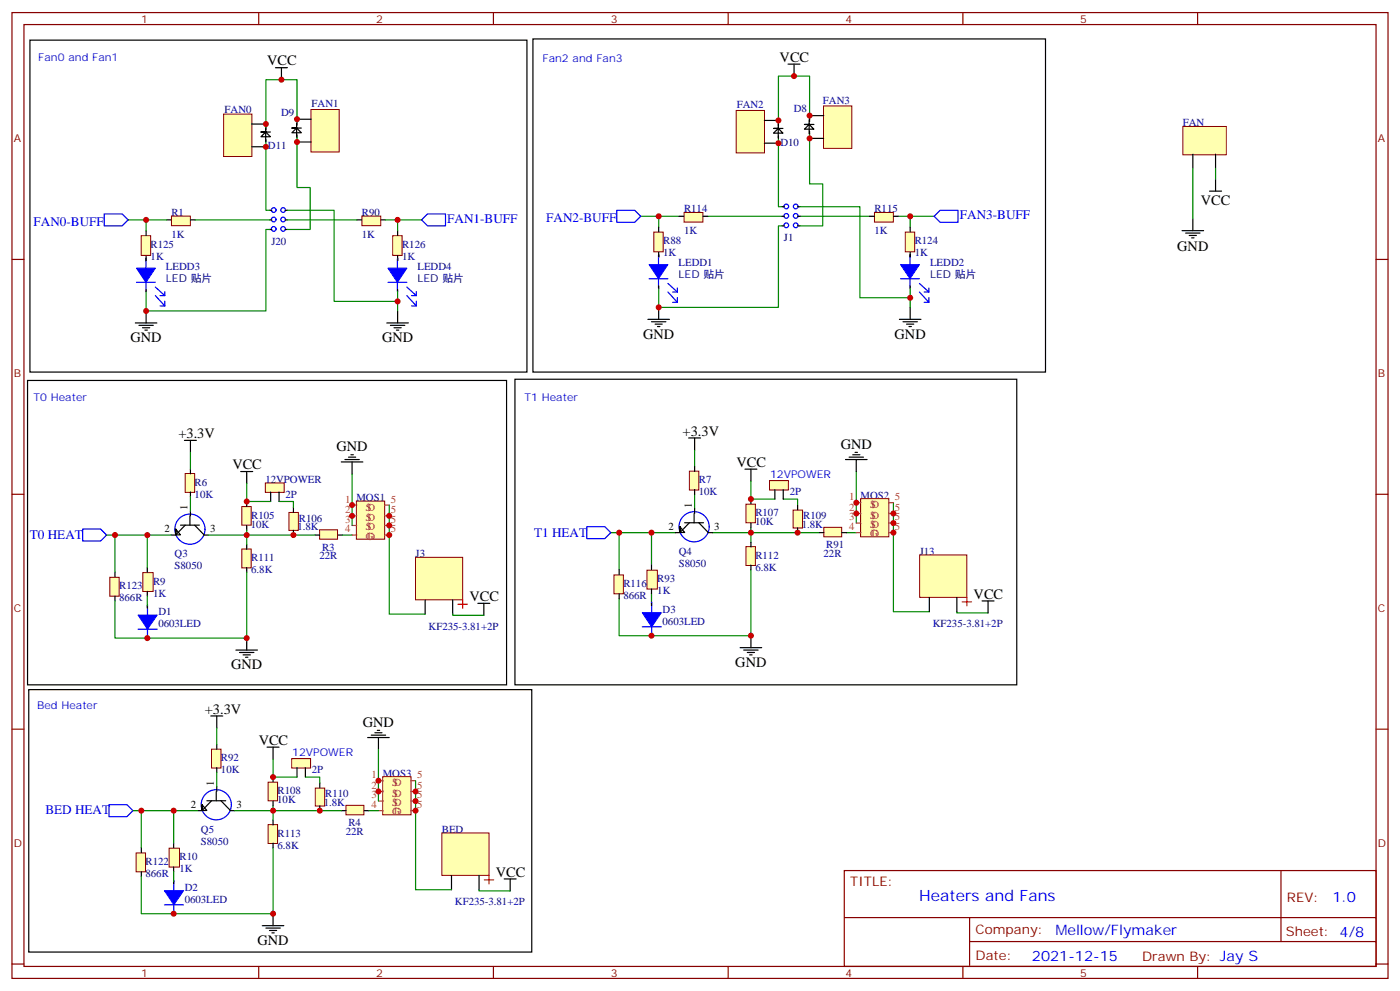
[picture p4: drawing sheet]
<svg xmlns="http://www.w3.org/2000/svg" width="412mm" height="292mm" viewBox="0 0 412 292" stroke-linecap="round" stroke-linejoin="round" font-family="sans-serif">
<g fill="none" stroke="#870000" stroke-width=".35">
<path d="M3.5 3.7h405.4v284.3h-405.4zM7.1 7.2h398.2v277.3h-398.2zM76.2 3.7v3.5M145.3 3.7v3.5M214.5 3.7v3.5M283.6 3.7v3.5M352.8 3.7v3.5M3.5 76.4h3.6M405.3 76.4h3.6M3.5 145.5h3.6M405.3 145.5h3.6M3.5 214.7h3.6"/>
<path d="M405.3 214.7h3.6M248.7 256.3h156.6v28.2h-156.6zM377.3 256.3v20.9M248.7 270.1h156.5M285.6 277.2h119.6M285.6 270.1v14.2M3.5 283.8h3.6M76.2 284.5v3.5M145.3 284.5v3.5M214.5 284.5v3.5M283.6 284.5v3.5M352.8 284.5v3.5"/>
<path d="M405.3 283.8h3.6"/>
</g>
<g fill="none" stroke="#00f" stroke-width=".35">
<path d="M81.3 64.6a.7 .7 0 0 0-.9-.6 .7 .7 0 0 0-.3 1.1 .7 .7 0 0 0 1.2-.2v-.3M84.1 64.6a.69 .69 0 0 0-1-.6 .69 .69 0 0 0-.2 1.1 .69 .69 0 0 0 1.1-.2l.1-.3"/>
<circle cx="80.6" cy="61.8" r=".7"/>
<circle cx="80.6" cy="67.4" r=".7"/>
<circle cx="83.4" cy="61.8" r=".69"/>
<circle cx="83.4" cy="67.4" r=".69"/>
</g>
<g fill="none" stroke="#000" stroke-width=".35">
<path d="M78.3 37.5v1.4l-1.4 1.4h2.8l-1.4-1.4h-1.4h2.8M78.3 38.9v2.9M78.3 37.6v.7M87.4 36.3v1.4l-1.4 1.4h2.8l-1.4-1.4h-1.4h2.8M87.4 37.7v2.8M87.5 36.2v.7M87.5 39.7v.7M79.4 67.6h.7M79.4 64.7h.7M79.4 61.9h.7M84 67.6h.7M84 64.7h.7"/>
<path d="M84 61.9h.7"/>
</g>
<path d="M106.6 63.6h5.6v2.8h-5.6z" fill="#ffffb0" stroke="#800000" stroke-width=".29"/>
<path d="M105.1 64.7h1.4M112.2 64.7h1.4M117.1 76v.7M117.1 85.2v.7" fill="none" stroke="#000" stroke-width=".35"/>
<path d="M117.1 76.2v9.6M114.3 83.1h5.5M119.8 84.5l2.8 2.5M119.8 87l2.8 3.1M121.2 87h1.4M121.2 90.1h1.4M122.6 85.8v1.2M122.6 88.7v1.4" fill="none" stroke="#00f" stroke-width=".35"/>
<path d="M114.3 79h5.5l-2.7 4.1z" fill="#00f" stroke="#00f" stroke-width=".29"/>
<path d="M115.7 69.4h2.8v5.8h-2.8z" fill="#ffffb0" stroke="#800000" stroke-width=".29"/>
<path d="M117.1 67.9v1.4M117.1 75.3v1.4" fill="none" stroke="#000" stroke-width=".35"/>
<path d="M50.5 63.6h5.6v2.8h-5.6z" fill="#ffffb0" stroke="#800000" stroke-width=".29"/>
<path d="M43 76v.7M49 64.7h1.4M56.1 64.7h1.4M43 85.2v.7" fill="none" stroke="#000" stroke-width=".35"/>
<path d="M43 76.2v9.6M40.2 83.1h5.6M45.8 84.5l2.7 2.5M45.8 87l2.7 3.1M47.2 87h1.3M47.2 90.1h1.3M48.5 85.8v1.2M48.5 88.7v1.4" fill="none" stroke="#00f" stroke-width=".35"/>
<path d="M40.2 79h5.6l-2.8 4.1z" fill="#00f" stroke="#00f" stroke-width=".29"/>
<path d="M41.6 69.4h2.8v5.8h-2.8z" fill="#ffffb0" stroke="#800000" stroke-width=".29"/>
<g fill="none" stroke="#000" stroke-width=".35">
<path d="M81.1 19.9h3.6M82.9 19.9v3.6M232.1 18.9h3.6M233.9 18.9v3.5M43 67.9v1.4M43 75.3v1.4M39.9 95.1h6.3M40.9 95.8h4.3M42 96.5h2.1M42.7 97.2h.7M43 91.5v3.6M113.9 95.1h6.4"/>
<path d="M115 95.8h4.2M116.1 96.5h2.1M116.8 97.2h.7M117.1 91.5v3.6M190.9 94h6.3M191.9 94.7h4.2M193 95.4h2.1M193.7 96.1h.7M194 90.5v3.5M264.9 94h6.4M266 94.7h4.2M267.1 95.4h2.1"/>
<path d="M267.8 96.1h.7M268.1 90.5v3.5"/>
</g>
<path d="M43 76v.7M117.1 76v.7M194 75v.7M268.1 75v.7" fill="none" stroke="#000080" stroke-width=".35"/>
<g fill="none" stroke="#008700" stroke-width=".35">
<path d="M87.5 36.2v-12.7h-9.2v14.1M238.5 39.3v14.9h3.9v12.3h-6.7M238.5 35.1v-12.7h-9.2v14.1M78.3 41.8v20.1h1.1M87.5 40.4v14.8h3.9v12.4h-6.7M229.3 40.7v20.2h1.1M37.7 64.7h11.3M43 64.7v3.2M57.5 64.7h21.9M79.4 67.6h-1.1v23.9h-35.3v-5.6M84.7 64.7h20.4M113.6 64.7h3.5v3.2"/>
<path d="M117.1 64.7h7.1M188.7 63.7h11.3M194 63.7v3.2M208.5 63.7h21.9M230.4 66.5h-1.1v24h-35.3v-5.7M235.7 63.7h20.4M264.6 63.7h3.5v3.2M268.1 63.7h7.1"/>
</g>
<path d="M30.7 63h5.3l1.7 1.7-1.7 1.8h-5.3zM124.2 64.7l1.7-1.7h5.3v3.5h-5.3zM181.7 61.9h5.3l1.7 1.8-1.7 1.7h-5.3zM275.2 63.7l1.7-1.8h5.3v3.5h-5.3z" fill="none" stroke="#00f" stroke-width=".35"/>
<path d="M192.6 68.3h2.8v5.8h-2.8z" fill="#ffffb0" stroke="#800000" stroke-width=".29"/>
<path d="M194 66.9v1.3M194 74.3v1.4M194 84.1v.7" fill="none" stroke="#000" stroke-width=".35"/>
<path d="M194 75.1v9.7M191.2 82.1h5.6M196.8 83.4l2.7 2.6M196.8 86l2.7 3M198.1 86h1.4M198.1 89h1.4M199.5 84.8v1.2M199.5 87.6v1.4" fill="none" stroke="#00f" stroke-width=".35"/>
<path d="M191.2 77.9h5.6l-2.8 4.2z" fill="#00f" stroke="#00f" stroke-width=".29"/>
<path d="M201.5 62.6h5.6v2.8h-5.6z" fill="#ffffb0" stroke="#800000" stroke-width=".29"/>
<path d="M200 63.7h1.4M207.1 63.7h1.4" fill="none" stroke="#000" stroke-width=".35"/>
<path d="M266.7 68.3h2.7v5.8h-2.7z" fill="#ffffb0" stroke="#800000" stroke-width=".29"/>
<path d="M268.1 66.9v1.3M268.1 74.3v1.4M268.1 84.1v.7" fill="none" stroke="#000" stroke-width=".35"/>
<path d="M268.1 75.1v9.7M265.3 82.1h5.5M270.8 83.4l2.8 2.6M270.8 86l2.8 3M272.2 86h1.4M272.2 89h1.4M273.6 84.8v1.2M273.6 87.6v1.4" fill="none" stroke="#00f" stroke-width=".35"/>
<path d="M265.3 77.9h5.5l-2.7 4.2z" fill="#00f" stroke="#00f" stroke-width=".29"/>
<path d="M257.6 62.6h5.5v2.8h-5.5z" fill="#ffffb0" stroke="#800000" stroke-width=".29"/>
<g fill="none" stroke="#000" stroke-width=".35">
<path d="M229.3 36.4v1.4l-1.4 1.4h2.7l-1.3-1.4h-1.4h2.7M229.3 37.8v2.8M229.3 36.5v.7M238.4 35.2v1.4l-1.4 1.4h2.7l-1.3-1.4h-1.4h2.7M238.4 36.6v2.8M238.5 35.1v.7M238.5 38.6v.7M229.3 40.1v.6M230.4 63.7h.7M230.4 66.5h.7M230.4 60.9h.7M235 63.7h.7"/>
<path d="M235 66.5h.7M235 60.9h.7M256.1 63.7h1.4M263.2 63.7h1.4"/>
</g>
<g fill="none" stroke="#00f" stroke-width=".35">
<circle cx="231.6" cy="63.6" r=".7"/>
<circle cx="231.6" cy="60.8" r=".7"/>
<circle cx="231.6" cy="66.3" r=".7"/>
<circle cx="234.4" cy="63.6" r=".69"/>
<circle cx="234.4" cy="60.8" r=".69"/>
<circle cx="234.4" cy="66.3" r=".69"/>
</g>
<path d="M105 147.5h8.3v11.2h-8.3z" fill="#ffffb0" stroke="#800000" stroke-width=".29"/>
<path d="M103.7 148.7h1.4M103.7 151.9h1.4M103.7 154.7h1.4M103.7 157.5h1.4M113.3 148.7h1.4M113.3 151.9h1.4M113.3 154.7h1.4M113.3 157.5h1.4" fill="none" stroke="#cc4026" stroke-width=".35"/>
<path d="M32.3 170h2.8v5.5h-2.8z" fill="#ffffb0" stroke="#800000" stroke-width=".29"/>
<path d="M33.9 168.5v1.3M33.9 175.5v1.4" fill="none" stroke="#000" stroke-width=".35"/>
<path d="M42.1 168.6h3v5.5h-3z" fill="#ffffb0" stroke="#800000" stroke-width=".29"/>
<path d="M43.4 167v1.4M43.4 174.1v1.4M43.4 178.3v.7M43.4 187.2v.7" fill="none" stroke="#000" stroke-width=".35"/>
<path d="M43.4 178v10M40.7 185.2h5.6" fill="none" stroke="#00f" stroke-width=".35"/>
<path d="M40.7 181.1h5.6l-2.9 4.1z" fill="#00f" stroke="#00f" stroke-width=".29"/>
<path d="M78.2 142.2h5.5v2.8h-5.5z" fill="#ffffb0" stroke="#800000" stroke-width=".29"/>
<path d="M79.7 144.9v2.7M82.2 144.9v2.7" fill="none" stroke="#000" stroke-width=".35"/>
<path d="M85.1 150.9h2.8v5.2h-2.8z" fill="#ffffb0" stroke="#800000" stroke-width=".29"/>
<path d="M86.4 149.4v1.4M86.4 156.1v1.4" fill="none" stroke="#000" stroke-width=".35"/>
<path d="M71.2 161.6h2.8v5.6h-2.8z" fill="#ffffb0" stroke="#800000" stroke-width=".29"/>
<path d="M72.7 160.3v1.4M72.7 167.1v1.4" fill="none" stroke="#000" stroke-width=".35"/>
<path d="M71.2 149.1h2.8v5.5h-2.8z" fill="#ffffb0" stroke="#800000" stroke-width=".29"/>
<path d="M72.7 147.6v1.4M72.7 154.7v1.4" fill="none" stroke="#000" stroke-width=".35"/>
<path d="M54.6 139.4h2.7v5.6h-2.7z" fill="#ffffb0" stroke="#800000" stroke-width=".29"/>
<path d="M56.1 138.1v1.4M50.4 157.5h1.4M53.2 154.6h5.5M54.6 154.6l-2.8 2.9v-1.7v1.7h1.4l-1.4-1.7M55.9 151.9v2.7M56.1 144.8v1.4M56.1 150.5v1.3M57.3 154.6l2.8 2.9M60 157.5h1.4" fill="none" stroke="#000" stroke-width=".35"/>
<circle cx="55.9" cy="155.8" r="4.4" fill="none" stroke="#00f" stroke-width=".35"/>
<path d="M122.4 164.1h13.9v12.5h-13.9z" fill="#ffffb0" stroke="#800000" stroke-width=".29"/>
<path d="M125.2 176.6v4.2M133.3 176.6v4.2" fill="none" stroke="#000" stroke-width=".35"/>
<path d="M134.9 177.9h2.8M136.3 176.6v2.5" fill="none" stroke="#f00" stroke-width=".35"/>
<path d="M94.1 156h5.3v2.7h-5.3z" fill="#ffffb0" stroke="#800000" stroke-width=".29"/>
<g fill="none" stroke="#000" stroke-width=".35">
<path d="M54.3 129.6h3.6M56.1 129.6v3.6M70.9 138.8h3.5M72.7 138.8v3.5M100.5 136h6.4M101.6 135.3h4.2M102.7 134.6h2.1M103.4 133.9h.7M103.7 136v3.5M202.8 128.9h3.6M204.6 128.9v3.6M219.4 138.1h3.6"/>
<path d="M221.2 138.1v3.5M249.1 135.3h6.3M250.1 134.6h4.3M251.2 133.9h2.1M251.9 133.2h.7M252.2 135.3v3.5M92.8 157.5h1.4M99.5 157.5h1.4M140.8 177.6h3.5M142.5 177.6v3.6M289.3 176.9h3.5M291 176.9v3.5"/>
<path d="M69.5 191.4h6.3M70.6 192.1h4.2M71.6 192.8h2.1M72.3 193.5h.7M72.7 187.9v3.5M218 190.7h6.4M219.1 191.4h4.2M220.1 192.1h2.1M220.8 192.8h.7M221.2 187.1v3.6"/>
</g>
<path d="M24.3 155.8h5.3l1.8 1.7-1.8 1.8h-5.3zM172.9 155h5.3l1.7 1.8-1.7 1.8h-5.3z" fill="none" stroke="#00f" stroke-width=".35"/>
<g fill="none" stroke="#008700" stroke-width=".35">
<path d="M56.1 133.2v4.9M103.7 139.5v15.2M204.6 132.5v4.9M252.2 138.8v15.2M31.4 157.5h19M33.9 157.5v11M43.4 157.5v9.5M56.1 146.2v4.3M61.4 157.5h31.4M72.7 142.3v5.3h7M72.7 156.1v4.2M82.2 147.6h4.2v1.8"/>
<path d="M100.9 157.5h2.8M114.7 148.7v32.1h10.5M179.9 156.8h19.1M182.4 156.8v10.9M191.9 156.8v9.5M204.6 145.5v4.3M209.9 156.8h31.4M221.2 141.6v5.3h7M221.2 155.4v4.2M230.7 146.9h4.2v1.8M249.4 156.8h2.8M263.2 148v32.1h10.6"/>
<path d="M43.4 175.5v2.8M72.7 168.5v19.4h-38.8v-11M191.9 174.8v2.8M221.2 167.7v19.4h-38.8v-10.9M133.3 180.8v.4h9.2M281.9 180.1v.3h9.1"/>
</g>
<path d="M242.7 155.3h5.2v2.7h-5.2z" fill="#ffffb0" stroke="#800000" stroke-width=".29"/>
<path d="M241.3 156.8h1.4M248 156.8h1.4" fill="none" stroke="#000" stroke-width=".35"/>
<path d="M270.9 163.4h13.9v12.5h-13.9z" fill="#ffffb0" stroke="#800000" stroke-width=".29"/>
<path d="M199 156.8h1.4M201.7 153.9h5.5M203.1 153.9l-2.8 2.9v-1.7v1.7h1.4l-1.4-1.7M204.5 151.2v2.7M204.6 149.8v1.3M205.9 153.9l2.7 2.9M208.5 156.8h1.4M273.8 175.9v4.2M281.9 175.9v4.2" fill="none" stroke="#000" stroke-width=".35"/>
<path d="M283.4 177.2h2.8M284.8 175.9v2.5" fill="none" stroke="#f00" stroke-width=".35"/>
<circle cx="204.5" cy="155.1" r="4.4" fill="none" stroke="#00f" stroke-width=".35"/>
<path d="M203.1 138.7h2.8v5.6h-2.8z" fill="#ffffb0" stroke="#800000" stroke-width=".29"/>
<path d="M204.6 137.4v1.4M204.6 144.1v1.4" fill="none" stroke="#000" stroke-width=".35"/>
<path d="M219.7 148.4h2.8v5.5h-2.8z" fill="#ffffb0" stroke="#800000" stroke-width=".29"/>
<path d="M221.2 146.9v1.4M221.2 154v1.4" fill="none" stroke="#000" stroke-width=".35"/>
<path d="M219.7 160.9h2.8v5.6h-2.8z" fill="#ffffb0" stroke="#800000" stroke-width=".29"/>
<path d="M221.2 159.6v1.4M221.2 166.4v1.3" fill="none" stroke="#000" stroke-width=".35"/>
<path d="M233.6 150.2h2.8v5.2h-2.8z" fill="#ffffb0" stroke="#800000" stroke-width=".29"/>
<path d="M234.9 148.7v1.4M234.9 155.4v1.4" fill="none" stroke="#000" stroke-width=".35"/>
<path d="M226.7 141.5h5.5v2.8h-5.5z" fill="#ffffb0" stroke="#800000" stroke-width=".29"/>
<path d="M228.2 144.2v2.7M230.7 144.2v2.7M191.9 177.6v.7M191.9 186.5v.6" fill="none" stroke="#000" stroke-width=".35"/>
<path d="M192 177.3v10M189.2 184.5h5.6" fill="none" stroke="#00f" stroke-width=".35"/>
<path d="M189.2 180.4h5.6l-2.8 4.1z" fill="#00f" stroke="#00f" stroke-width=".29"/>
<path d="M190.6 167.9h3v5.5h-3z" fill="#ffffb0" stroke="#800000" stroke-width=".29"/>
<path d="M191.9 166.3v1.4M191.9 173.4v1.4" fill="none" stroke="#000" stroke-width=".35"/>
<path d="M180.9 169.3h2.7v5.5h-2.7z" fill="#ffffb0" stroke="#800000" stroke-width=".29"/>
<path d="M182.4 167.7v1.4M182.4 174.8v1.4" fill="none" stroke="#000" stroke-width=".35"/>
<path d="M253.5 146.8h8.3v11.2h-8.3z" fill="#ffffb0" stroke="#800000" stroke-width=".29"/>
<path d="M252.2 148h1.4M252.2 151.2h1.4M252.2 154h1.4M252.2 156.8h1.4M261.8 148h1.4M261.8 151.2h1.4M261.8 154h1.4M261.8 156.8h1.4" fill="none" stroke="#cc4026" stroke-width=".35"/>
<path d="M112.7 228.7h8.4v11.2h-8.4z" fill="#ffffb0" stroke="#800000" stroke-width=".29"/>
<path d="M111.5 229.8h1.4M111.5 233h1.4M111.5 235.8h1.4M111.5 238.7h1.4M121 229.8h1.4M121 233h1.4M121 235.8h1.4M121 238.7h1.4" fill="none" stroke="#cc4026" stroke-width=".35"/>
<path d="M40.1 251.1h2.8v5.6h-2.8z" fill="#ffffb0" stroke="#800000" stroke-width=".29"/>
<path d="M41.6 249.6v1.4M41.6 256.7v1.4" fill="none" stroke="#000" stroke-width=".35"/>
<path d="M49.8 249.7h3.1v5.6h-3.1z" fill="#ffffb0" stroke="#800000" stroke-width=".29"/>
<path d="M51.2 248.2v1.4M51.2 255.3v1.3M51.2 259.5v.7M51.2 268.3v.7" fill="none" stroke="#000" stroke-width=".35"/>
<path d="M51.2 259.1v10.1M48.4 266.4h5.7" fill="none" stroke="#00f" stroke-width=".35"/>
<path d="M48.4 262.2h5.7l-2.9 4.2z" fill="#00f" stroke="#00f" stroke-width=".29"/>
<path d="M85.9 223.3h5.6v2.8h-5.6z" fill="#ffffb0" stroke="#800000" stroke-width=".29"/>
<path d="M87.5 226v2.8M90 226v2.8" fill="none" stroke="#000" stroke-width=".35"/>
<path d="M92.9 232h2.7v5.3h-2.7z" fill="#ffffb0" stroke="#800000" stroke-width=".29"/>
<path d="M94.2 230.5v1.4M94.2 237.3v1.4" fill="none" stroke="#000" stroke-width=".35"/>
<path d="M79 242.8h2.8v5.5h-2.8z" fill="#ffffb0" stroke="#800000" stroke-width=".29"/>
<path d="M80.4 241.5v1.4M80.4 248.2v1.4" fill="none" stroke="#000" stroke-width=".35"/>
<path d="M79 230.3h2.8v5.4h-2.8z" fill="#ffffb0" stroke="#800000" stroke-width=".29"/>
<path d="M80.4 228.8v1.4M80.4 235.9v1.3" fill="none" stroke="#000" stroke-width=".35"/>
<path d="M62.3 220.5h2.8v5.6h-2.8z" fill="#ffffb0" stroke="#800000" stroke-width=".29"/>
<path d="M63.9 219.3v1.3M58.2 238.7h1.4M60.9 235.7h5.6M62.3 235.7l-2.8 2.9v-1.7v1.7h1.4l-1.4-1.7M63.7 233v2.7M63.9 226v1.4M63.9 231.6v1.4M65.1 235.7l2.8 2.9M67.8 238.7h1.3" fill="none" stroke="#000" stroke-width=".35"/>
<circle cx="63.7" cy="236.9" r="4.4" fill="none" stroke="#00f" stroke-width=".35"/>
<path d="M130.2 245.2h13.8v12.5h-13.8z" fill="#ffffb0" stroke="#800000" stroke-width=".29"/>
<path d="M133 257.8v4.1M141.1 257.8v4.1" fill="none" stroke="#000" stroke-width=".35"/>
<path d="M142.7 259h2.7M144 257.7v2.5" fill="none" stroke="#f00" stroke-width=".35"/>
<path d="M101.9 237.1h5.3v2.8h-5.3z" fill="#ffffb0" stroke="#800000" stroke-width=".29"/>
<g fill="none" stroke="#000" stroke-width=".35">
<path d="M62.1 210.8h3.5M63.9 210.8v3.5M78.7 220h3.5M80.4 220v3.5M108.3 217.1h6.4M109.4 216.4h4.2M110.4 215.7h2.1M111.1 215h.7M111.5 217.1v3.6M100.5 238.7h1.4M107.3 238.7h1.4M148.5 258.8h3.5"/>
<path d="M150.3 258.8v3.5M77.3 272.5h6.3M78.3 273.2h4.2M79.4 273.9h2.1M80.1 274.6h.7M80.4 269v3.5"/>
</g>
<path d="M32.1 236.9h5.3l1.8 1.8-1.8 1.7h-5.3z" fill="none" stroke="#00f" stroke-width=".35"/>
<g fill="none" stroke="#008700" stroke-width=".35">
<path d="M63.9 214.3v5M39.2 238.7h19M41.6 238.7v10.9M51.2 238.7v9.5M63.9 227.4v4.2M69.1 238.7h31.4M80.4 223.5v5.3h7.1M80.4 237.2v4.3M90 228.8h4.2v1.7M108.7 238.7h2.8M111.5 220.7v15.1M122.4 229.8v32.1h10.6"/>
<path d="M51.2 256.6v2.9M80.4 249.6v19.4h-38.8v-10.9M141.1 261.9v.4h9.2"/>
</g>
<path d="M348.4 37.2h12.8v8.4h-12.8z" fill="#ffffb0" stroke="#800000" stroke-width=".29"/>
<path d="M351.4 45.4v4.2M356.3 56.3h3.5M358.1 45.4v4.2M358.1 52.7v3.6M348.2 67.9h6.3M349.2 68.6h4.3M350.3 69.3h2.1M351 70h.7M351.4 64.4v3.5" fill="none" stroke="#000" stroke-width=".35"/>
<path d="M351.4 49.6v14.8M358.1 49.6v3.1M84.7 61.9h13.7v26.8h18.7v2.8M235.7 60.9h17.6v26.8h14.8v2.8M117.1 85.9v2.8M268.1 84.8v2.9" fill="none" stroke="#008700" stroke-width=".35"/>
<path d="M65.9 33.6h8.3v12.5h-8.3z" fill="#ffffb0" stroke="#800000" stroke-width=".29"/>
<path d="M74.2 36.5h4.1M74.2 43.2h4.1" fill="none" stroke="#000" stroke-width=".35"/>
<path d="M91.6 32.2h8.3v12.5h-8.3z" fill="#ffffb0" stroke="#800000" stroke-width=".29"/>
<path d="M87.5 35.1h4.2M87.5 41.8h4.2" fill="none" stroke="#000" stroke-width=".35"/>
<path d="M216.9 32.5h8.3v12.5h-8.3z" fill="#ffffb0" stroke="#800000" stroke-width=".29"/>
<path d="M225.1 35.5h4.2M225.1 42.2h4.2" fill="none" stroke="#000" stroke-width=".35"/>
<path d="M242.6 31.2h8.3v12.5h-8.3z" fill="#ffffb0" stroke="#800000" stroke-width=".29"/>
<path d="M8.8 11.8h146.4v97.7h-146.4zM157 11.5h151v98h-151zM238.5 34h4.1M238.5 40.7h4.1M8.1 112h141.1v89.6h-141.1zM151.7 111.7h147.8v89.9h-147.8zM8.5 203h148.1v77.3h-148.1z" fill="none" stroke="#000" stroke-width=".35"/>
<g fill="#c00">
<circle cx="82.9" cy="23.5" r=".88"/>
<circle cx="43" cy="64.7" r=".88"/>
<circle cx="43" cy="91.5" r=".88"/>
<circle cx="117.1" cy="64.7" r=".88"/>
<circle cx="268.1" cy="63.7" r=".88"/>
<circle cx="194" cy="90.5" r=".88"/>
<circle cx="194" cy="63.7" r=".88"/>
<circle cx="233.9" cy="22.4" r=".88"/>
<circle cx="33.9" cy="157.5" r=".88"/>
<circle cx="43.4" cy="157.5" r=".88"/>
<circle cx="43.4" cy="187.9" r=".88"/>
<circle cx="72.7" cy="187.9" r=".88"/>
<circle cx="72.7" cy="157.5" r=".88"/>
<circle cx="86.4" cy="157.5" r=".88"/>
<circle cx="72.7" cy="147.6" r=".88"/>
<circle cx="103.7" cy="148.7" r=".88"/>
<circle cx="103.7" cy="151.9" r=".88"/>
<circle cx="114.7" cy="157.5" r=".88"/>
<circle cx="114.7" cy="154.7" r=".88"/>
<circle cx="114.7" cy="151.9" r=".88"/>
<circle cx="263.2" cy="151.2" r=".88"/>
<circle cx="263.2" cy="154" r=".88"/>
<circle cx="263.2" cy="156.8" r=".88"/>
<circle cx="252.2" cy="151.2" r=".88"/>
<circle cx="252.2" cy="148" r=".88"/>
<circle cx="221.2" cy="146.9" r=".88"/>
<circle cx="235" cy="156.8" r=".88"/>
<circle cx="221.2" cy="156.8" r=".88"/>
<circle cx="221.2" cy="187.1" r=".88"/>
<circle cx="191.9" cy="187.1" r=".88"/>
<circle cx="191.9" cy="156.8" r=".88"/>
<circle cx="182.4" cy="156.8" r=".88"/>
<circle cx="41.6" cy="238.7" r=".88"/>
<circle cx="51.2" cy="238.7" r=".88"/>
<circle cx="51.2" cy="269" r=".88"/>
<circle cx="80.4" cy="269" r=".88"/>
<circle cx="80.4" cy="238.7" r=".88"/>
<circle cx="94.2" cy="238.7" r=".88"/>
<circle cx="80.4" cy="228.8" r=".88"/>
<circle cx="111.5" cy="229.8" r=".88"/>
<circle cx="111.5" cy="233" r=".88"/>
<circle cx="122.4" cy="238.7" r=".88"/>
<circle cx="122.4" cy="235.8" r=".88"/>
<circle cx="122.4" cy="233" r=".88"/>
<circle cx="268.1" cy="87.7" r=".88"/>
<circle cx="117.1" cy="88.7" r=".88"/>
<circle cx="78.3" cy="43.2" r=".88"/>
<circle cx="78.3" cy="36.5" r=".88"/>
<circle cx="87.5" cy="35.1" r=".88"/>
<circle cx="87.5" cy="41.8" r=".88"/>
<circle cx="229.3" cy="42.2" r=".88"/>
<circle cx="229.3" cy="35.5" r=".88"/>
<circle cx="238.5" cy="34" r=".88"/>
<circle cx="238.5" cy="40.7" r=".88"/>
</g>
<text font-size="4.6" fill="#00f" x="270.8" y="265.3">Heaters and Fans</text>
<g font-size="4.2">
<text x="78.7" y="19.2">VCC</text>
<text x="229.7" y="18.2">VCC</text>
<text x="353.7" y="60.2">VCC</text>
<text x="346.8" y="74">GND</text>
<text x="38.5" y="100.7">GND</text>
<text x="112.5" y="100.7">GND</text>
<text x="189.4" y="99.7">GND</text>
<text x="263.5" y="99.7">GND</text>
<text x="52.6" y="128.9">+3.3V</text>
<text x="201.1" y="128.2">+3.3V</text>
<text x="99.1" y="132.8">GND</text>
<text x="217" y="137.4">VCC</text>
<text x="247.7" y="132.1">GND</text>
<text x="68.4" y="138.1">VCC</text>
<text x="138.3" y="176.9">VCC</text>
<text x="286.8" y="176.2">VCC</text>
<text x="68.1" y="197">GND</text>
<text x="216.6" y="196.3">GND</text>
<text x="60.3" y="210.1">+3.3V</text>
<text x="106.9" y="213.9">GND</text>
<text x="76.2" y="219.3">VCC</text>
<text x="146" y="258.1">VCC</text>
<text x="75.8" y="278.2">GND</text>
</g>
<g font-size="4.2" fill="#00f">
<text x="392.5" y="265.6">1.0</text>
<text x="310.9" y="275.1">Mellow/Flymaker</text>
<text x="304" y="282.9">2021-12-15</text>
</g>
<g font-size="3.9" fill="#00f">
<text x="131.8" y="65.5">FAN1-BUFF</text>
<text x="160.9" y="65.4">FAN2-BUFF</text>
<text x="282.8" y="64.5">FAN3-BUFF</text>
<text x="9.9" y="66.5">FAN0-BUFF</text>
<text x="8.8" y="158.8">T0 HEAT</text>
<text x="157.3" y="158.1">T1 HEAT</text>
<text x="13.4" y="239.6">BED HEAT</text>
</g>
<g font-size="3.9" fill="#800">
<text x="250.5" y="260.9">TITLE:</text>
<text x="379.1" y="265.6">REV:</text>
<text x="287.4" y="275.1">Company:</text>
<text x="378.7" y="275.7">Sheet: 4/8</text>
<text x="287.4" y="282.8">Date:</text>
<text x="336.4" y="282.8">Drawn By: Jay S</text>
</g>
<g font-size="3.2" fill="#800">
<text x="41.6" y="6.7">1</text>
<text x="110.8" y="6.7">2</text>
<text x="179.9" y="6.7">3</text>
<text x="249.1" y="6.7">4</text>
<text x="318.2" y="6.7">5</text>
<text x="4.1" y="41.8">A</text>
<text x="405.9" y="41.8">A</text>
<text x="4.1" y="110.9">B</text>
<text x="405.9" y="110.9">B</text>
<text x="4.1" y="180.1">C</text>
<text x="405.9" y="180.1">C</text>
<text x="4.1" y="249.2">D</text>
<text x="405.9" y="249.2">D</text>
<text x="41.6" y="287.5">1</text>
<text x="110.8" y="287.5">2</text>
<text x="179.9" y="287.5">3</text>
<text x="249.1" y="287.5">4</text>
<text x="318.2" y="287.5">5</text>
</g>
<g font-size="3.2" fill="#00f">
<text x="11.3" y="17.8">Fan0 and Fan1</text>
<text x="159.8" y="18.2">Fan2 and Fan3</text>
<text x="9.9" y="118">T0 Heater</text>
<text x="154.5" y="118">T1 Heater</text>
<text x="226.8" y="140.6">12VPOWER</text>
<text x="10.9" y="208.7">Bed Heater</text>
<text x="86.1" y="222.4">12VPOWER</text>
</g>
<g font-size="3.2" fill="#000080">
<text x="66.1" y="33.3">FAN0</text>
<text x="82.8" y="34">D9</text>
<text x="91.8" y="31.5">FAN1</text>
<text x="217" y="31.9">FAN2</text>
<text x="233.8" y="33">D8</text>
<text x="242.4" y="30.5">FAN3</text>
<text x="348.4" y="37.2">FAN</text>
<text x="78.9" y="43.9">D11</text>
<text x="229.9" y="42.8">D10</text>
<text x="50.5" y="63.6">R1</text>
<text x="106.6" y="63.6">R90</text>
<text x="201.5" y="62.6">R114</text>
<text x="257.6" y="62.6">R115</text>
<text x="50.5" y="70">1K</text>
<text x="79.9" y="72">J20</text>
<text x="106.6" y="70">1K</text>
<text x="195.4" y="71.9">R88</text>
<text x="201.5" y="68.9">1K</text>
<text x="230.9" y="70.9">J1</text>
<text x="257.6" y="68.9">1K</text>
<text x="269.4" y="71.9">R124</text>
<text x="44.4" y="76.4">1K</text>
<text x="44.4" y="72.9">R125</text>
<text x="118.5" y="76.4">1K</text>
<text x="118.5" y="72.9">R126</text>
<text x="195.4" y="75.4">1K</text>
<text x="269.4" y="75.4">1K</text>
<text x="48.9" y="82.9">LED 贴片</text>
<text x="48.9" y="79.3">LEDD3</text>
<text x="123" y="82.9">LED 贴片</text>
<text x="123" y="79.3">LEDD4</text>
<text x="199.9" y="81.8">LED 贴片</text>
<text x="199.9" y="78.3">LEDD1</text>
<text x="274" y="81.8">LED 贴片</text>
<text x="274" y="78.3">LEDD2</text>
<text x="57.3" y="142.9">R6</text>
<text x="78.2" y="142.2">12VPOWER</text>
<text x="205.9" y="142.2">R7</text>
<text x="57.3" y="146.5">10K</text>
<text x="84.1" y="146.6">2P</text>
<text x="105" y="147.5">MOS1</text>
<text x="205.9" y="145.8">10K</text>
<text x="232.6" y="145.8">2P</text>
<text x="253.5" y="146.8">MOS2</text>
<text x="73.9" y="155.4">10K</text>
<text x="74" y="152.7">R105</text>
<text x="88.1" y="153.6">R106</text>
<text x="222.4" y="154.7">10K</text>
<text x="222.5" y="152">R107</text>
<text x="236.2" y="155.4">1.8K</text>
<text x="236.6" y="152.9">R109</text>
<text x="87.6" y="156.1">1.8K</text>
<text x="243.4" y="161.4">R91</text>
<text x="51.4" y="167.6">S8050</text>
<text x="51.4" y="164">Q3</text>
<text x="74" y="165.2">R111</text>
<text x="94.1" y="164.5">22R</text>
<text x="94.9" y="162.1">R3</text>
<text x="122.4" y="164.1">J3</text>
<text x="199.9" y="166.9">S8050</text>
<text x="199.9" y="163.3">Q4</text>
<text x="222.5" y="168">6.8K</text>
<text x="222.5" y="164.5">R112</text>
<text x="242.6" y="163.8">22R</text>
<text x="270.9" y="163.4">J13</text>
<text x="35.1" y="173.5">R123</text>
<text x="45.1" y="172.1">R9</text>
<text x="74" y="168.7">6.8K</text>
<text x="183.6" y="172.8">R116</text>
<text x="193.6" y="171.4">R93</text>
<text x="35.1" y="177">866R</text>
<text x="45.1" y="175.6">1K</text>
<text x="183.6" y="176.3">866R</text>
<text x="193.6" y="174.9">1K</text>
<text x="46.7" y="184.7">0603LED</text>
<text x="46.7" y="181.2">D1</text>
<text x="126.3" y="185.4">KF235-3.81+2P</text>
<text x="195.2" y="184">0603LED</text>
<text x="195.2" y="180.5">D3</text>
<text x="274.8" y="184.7">KF235-3.81+2P</text>
<text x="65.1" y="227.6">10K</text>
<text x="65.1" y="224.1">R92</text>
<text x="91.9" y="227.7">2P</text>
<text x="81.8" y="233.8">R108</text>
<text x="112.7" y="228.7">MOS3</text>
<text x="81.7" y="236.5">10K</text>
<text x="95.4" y="237.2">1.8K</text>
<text x="95.8" y="234.7">R110</text>
<text x="59.2" y="245.2">Q5</text>
<text x="101.9" y="245.7">22R</text>
<text x="102.6" y="243.2">R4</text>
<text x="130.2" y="245.2">BED</text>
<text x="59.2" y="248.7">S8050</text>
<text x="81.8" y="249.8">6.8K</text>
<text x="81.8" y="246.3">R113</text>
<text x="42.9" y="254.6">R122</text>
<text x="52.9" y="256.8">1K</text>
<text x="52.9" y="253.2">R10</text>
<text x="42.9" y="258.2">866R</text>
<text x="54.4" y="262.3">D2</text>
<text x="54.4" y="265.8">0603LED</text>
<text x="134" y="266.5">KF235-3.81+2P</text>
</g>
<g font-size="3.2" fill="#cc4125">
<text x="101.6" y="148">1</text>
<text x="115.1" y="148">5</text>
<text x="250.1" y="147.3">1</text>
<text x="256.3" y="149.6">SD</text>
<text x="263.6" y="147.3">5</text>
<text x="101.6" y="151.1">2</text>
<text x="101.6" y="153.9">3</text>
<text x="107.8" y="150.3">SD</text>
<text x="107.8" y="153.4">SD</text>
<text x="115.1" y="153.9">5</text>
<text x="115.1" y="151.1">5</text>
<text x="250.1" y="150.4">2</text>
<text x="250.1" y="153.2">3</text>
<text x="250.1" y="155.9">4</text>
<text x="256.3" y="152.7">SD</text>
<text x="256.3" y="155.5">SD</text>
<text x="263.6" y="155.9">5</text>
<text x="263.6" y="153.2">5</text>
<text x="263.6" y="150.4">5</text>
<text x="101.6" y="156.6">4</text>
<text x="107.8" y="156.2">SD</text>
<text x="107.8" y="158.9">G</text>
<text x="108.2" y="158.9">D</text>
<text x="115.1" y="156.6">5</text>
<text x="256.3" y="158.2">G</text>
<text x="256.7" y="158.2">D</text>
<text x="109.4" y="229.1">1</text>
<text x="109.4" y="232.2">2</text>
<text x="115.6" y="231.4">SD</text>
<text x="122.8" y="232.2">5</text>
<text x="122.8" y="229.1">5</text>
<text x="109.4" y="235">3</text>
<text x="109.4" y="237.8">4</text>
<text x="115.6" y="234.5">SD</text>
<text x="115.6" y="237.3">SD</text>
<text x="122.8" y="237.8">5</text>
<text x="122.8" y="235">5</text>
<text x="115.6" y="240.1">G</text>
<text x="116" y="240.1">D</text>
</g>
<g font-size="3.2">
<text x="203.8" y="149.4" transform="rotate(-90 203.8 149.4)">1</text>
<text x="55.2" y="150.1" transform="rotate(-90 55.2 150.1)">1</text>
<text x="48.4" y="156.8">2</text>
<text x="61.9" y="156.8">3</text>
<text x="196.9" y="156.1">2</text>
<text x="210.4" y="156.1">3</text>
<text x="63" y="231.3" transform="rotate(-90 63 231.3)">1</text>
<text x="56.2" y="237.9">2</text>
<text x="69.6" y="237.9">3</text>
</g>
</svg>
